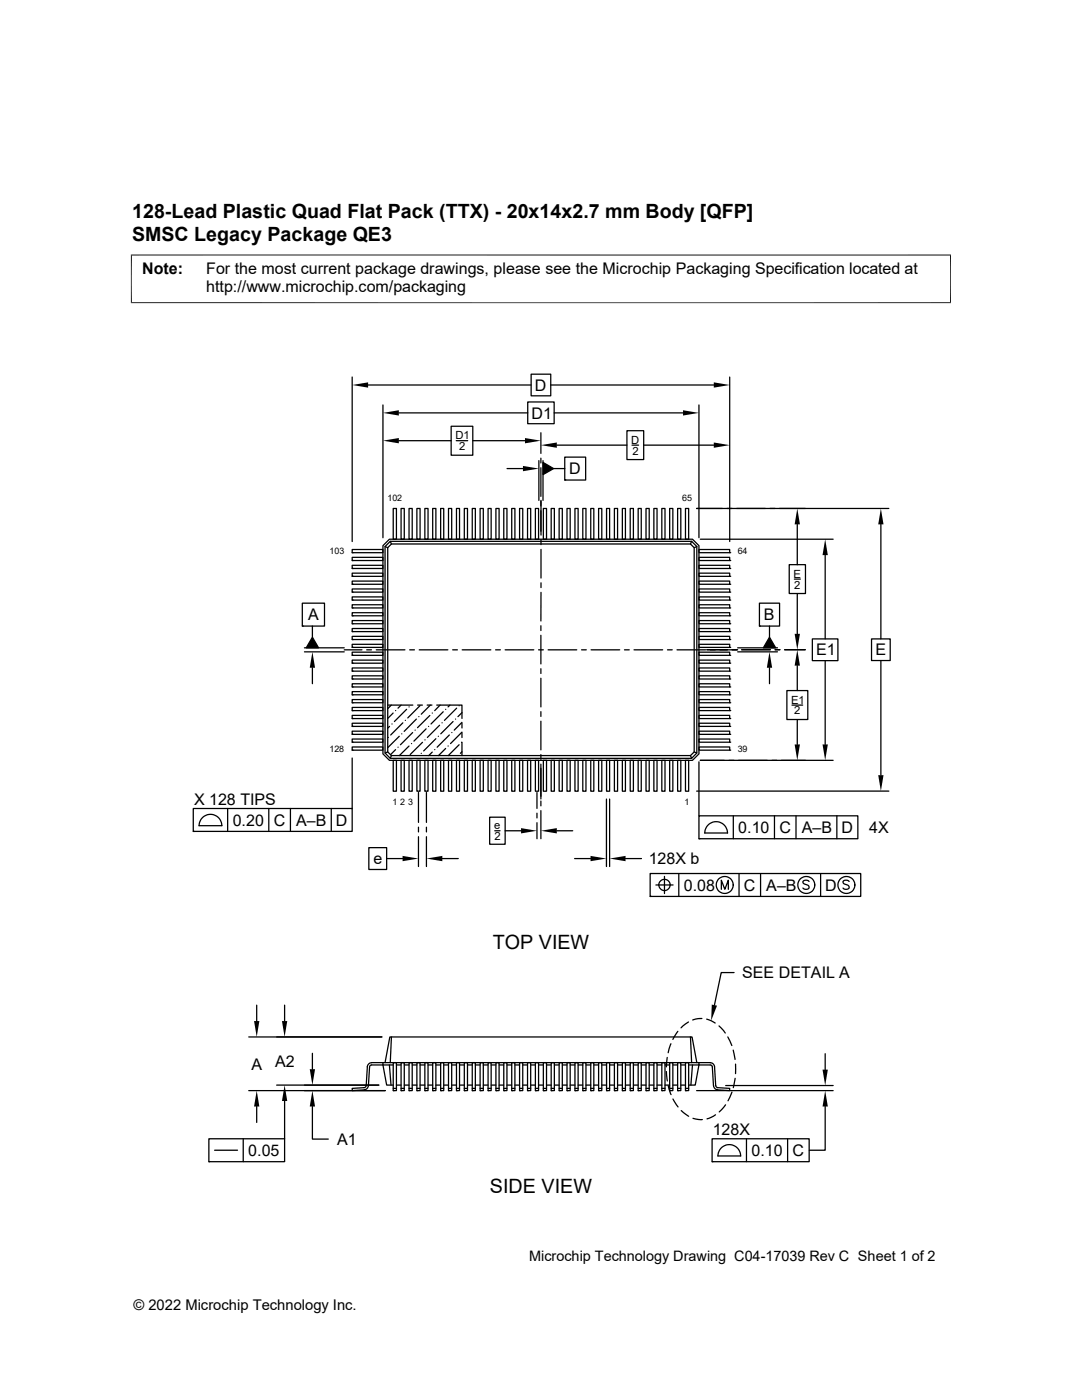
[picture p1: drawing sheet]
<svg xmlns="http://www.w3.org/2000/svg" width="216mm" height="279mm" viewBox="0 0 216 279" stroke-linecap="round" stroke-linejoin="round" font-family="sans-serif">
<g fill="none" stroke="#000" stroke-width=".25">
<path d="M70.3 75.2v32.9M73.4 76.8h32.6M106 74.7h3.9v4.3h-3.9zM109.9 76.8h32.5M145.6 75.2v32.9M76.4 80.8v26.5M79.6 87.9h10.4M79.6 82.4h25.7M90 85.1h4.3v5.7h-4.3zM91 87.9h2.3M94.3 87.9h10.5M101.2 93.5h3.2"/>
<path d="M105.3 80.2h5.3v4.4h-5.3zM107.5 91.9v8M107.9 86.4v4.1M107.9 91.4v1M107.9 93.3v5.8M107.9 99.9v6.9M108.4 92.3l2.1 1.2-2.1 1.2zM108.4 91.9v8M110.5 93.5h2.2M110.6 82.4h25.7M111.1 88.8h14M112.7 91.2h4.2v4.6h-4.2z"/>
<path d="M112.7 95.8h.1M125.1 86h3.3v5.7h-3.3zM126.1 88.8h1.3M128.4 88.8h14M139.5 80.8v26.5M70.3 119.1h6.1v.7h-6.1zM70.3 119.8h.1M70.3 117.5h6.1v.7h-6.1zM70.3 118.2h.1M70.3 116h6.1v.6h-6.1zM70.3 116.6h.1M70.3 114.4h6.1v.6h-6.1z"/>
<path d="M70.3 115h.1M70.3 112.8h6.1v.7h-6.1zM70.3 113.5h.1M70.3 111.2h6.1v.7h-6.1zM70.3 111.9h.1M70.3 109.7h6.1v.6h-6.1zM70.3 110.3h.1M76.4 108.9l1.3-1.3h60.5l1.3 1.3v41.6l-1.3 1.2h-60.5l-1.3-1.2zM76.8 109.1l.6 .2M77.4 109.3l.7-.7h59.7l.7 .7v40.8l-.7 .7h-59.7l-.7-.7zM77.9 108h60.1l1 1.1v41.2l-1 1h-60.1l-1.1-1v-41.2zM77.9 108l.2 .6"/>
<path d="M78.5 101.5h.6v6.1h-.6zM80 101.5h.7v6.1h-.7zM81.6 101.5h.7v6.1h-.7zM83.2 101.5h.6v6.1h-.6zM84.8 101.5h.6v6.1h-.6zM86.3 101.5h.7v6.1h-.7zM87.9 101.5h.6v6.1h-.6zM89.5 101.5h.6v6.1h-.6zM91.1 101.5h.6v6.1h-.6zM92.6 101.5h.7v6.1h-.7zM94.2 101.5h.6v6.1h-.6zM95.8 101.5h.6v6.1h-.6z"/>
<path d="M97.4 101.5h.6v6.1h-.6zM99 101.5h.6v6.1h-.6zM100.5 101.5h.7v6.1h-.7zM102.1 101.5h.6v6.1h-.6zM103.7 101.5h.6v6.1h-.6zM105.3 101.5h.6v6.1h-.6zM106.8 101.5h.7v6.1h-.7zM107.9 107.7v1M107.9 109.6v5.8M107.9 116.3v1M107.9 118.2v5.7M108.4 101.5h.7v6.1h-.7z"/>
<path d="M110 101.5h.6v6.1h-.6zM111.6 101.5h.6v6.1h-.6zM113.1 101.5h.7v6.1h-.7zM114.7 101.5h.7v6.1h-.7zM116.3 101.5h.6v6.1h-.6zM117.9 101.5h.6v6.1h-.6zM119.4 101.5h.7v6.1h-.7zM121 101.5h.6v6.1h-.6zM122.6 101.5h.6v6.1h-.6zM124.2 101.5h.6v6.1h-.6zM125.8 101.5h.6v6.1h-.6zM127.3 101.5h.7v6.1h-.7z"/>
<path d="M128.9 101.5h.6v6.1h-.6zM130.5 101.5h.6v6.1h-.6zM132.1 101.5h.6v6.1h-.6zM133.6 101.5h.7v6.1h-.7zM135.2 101.5h.6v6.1h-.6zM136.8 101.5h.6v6.1h-.6zM138 108l-.2 .6M139 101.5h38.4M139 109.1l-.5 .2M139.5 119.1h6.1v.7h-6.1zM139.5 117.5h6.1v.7h-6.1zM139.5 116h6.1v.6h-6.1z"/>
<path d="M139.5 114.4h6.1v.6h-6.1zM139.5 112.8h6.1v.7h-6.1zM139.5 111.2h6.1v.7h-6.1zM139.5 109.7h6.1v.6h-6.1zM139.7 107.6h26.5M145.6 119.8h.1M145.6 118.2h.1M145.6 116.6h.1M145.6 115h.1M145.6 113.5h.1M145.6 111.9h.1M145.6 110.3h.1"/>
<path d="M157.5 112.7h3.2v5.7h-3.2zM158.5 115.6h1.2M159.1 104.6v8.1M159.1 118.4v8.1M164.7 110.8v16.7M175.8 104.6v22.9M60.3 120.4h4.4v4.5h-4.4zM60.3 124.9h.1M60.7 129.3h8M60.7 130.1h8M62.3 124.9v2.3M62.3 127.2l1.3 2.1h-2.5z"/>
<path d="M62.3 133.3v3.1M68.7 129.7h3.5M70.3 139.6h6.1v.7h-6.1zM70.3 138h6.1v.7h-6.1zM70.3 138.7h.1M70.3 136.5h6.1v.6h-6.1zM70.3 137.1h.1M70.3 134.9h6.1v.6h-6.1zM70.3 135.5h.1M70.3 133.3h6.1v.6h-6.1zM70.3 133.9h.1M70.3 131.7h6.1v.7h-6.1z"/>
<path d="M70.3 132.4h.1M70.3 130.2h6.1v.6h-6.1zM70.3 130.8h.1M70.3 128.6h6.1v.6h-6.1zM70.3 129.2h.1M70.3 127h6.1v.6h-6.1zM70.3 127.6h.1M70.3 125.4h6.1v.6h-6.1zM70.3 126h.1M70.3 123.8h6.1v.7h-6.1zM70.3 124.5h.1M70.3 122.3h6.1v.6h-6.1z"/>
<path d="M70.3 122.9h.1M70.3 120.7h6.1v.6h-6.1zM70.3 121.3h.1M73.2 129.7h.9M75.1 129.7h5.7M81.7 129.7h1M83.7 129.7h5.7M90.3 129.7h1M92.2 129.7h5.7M98.9 129.7h.9M100.8 129.7h5.7M107.5 129.7h.9"/>
<path d="M107.9 124.9v.9M107.9 126.8v5.7M107.9 133.5v.9M107.9 135.4v5.7M109.4 129.7h5.7M116 129.7h1M117.9 129.7h5.8M124.6 129.7h1M126.5 129.7h5.7M133.2 129.7h.9M135.1 129.7h5.7M139.5 139.6h6.1v.7h-6.1z"/>
<path d="M139.5 138h6.1v.7h-6.1zM139.5 136.5h6.1v.6h-6.1zM139.5 134.9h6.1v.6h-6.1zM139.5 133.3h6.1v.6h-6.1zM139.5 131.7h6.1v.7h-6.1zM139.5 130.2h6.1v.6h-6.1zM139.5 128.6h6.1v.6h-6.1zM139.5 127h6.1v.6h-6.1zM139.5 125.4h6.1v.6h-6.1zM139.5 123.8h6.1v.7h-6.1zM139.5 122.3h6.1v.6h-6.1zM139.5 120.7h6.1v.6h-6.1z"/>
<path d="M141.1 129.7h4M141.8 129.7h.9M143.7 129.7h3.5M145.6 138.7h.1M145.6 137.1h.1M145.6 135.5h.1M145.6 133.9h.1M145.6 132.4h.1M145.6 130.8h.1M145.6 129.2h.1M145.6 127.6h.1M145.6 126h.1"/>
<path d="M145.6 124.5h.1M145.6 122.9h.1M145.6 121.3h.1M146.1 129.7h.9M147.2 129.3h7.9M147.2 130.1h7.9M148 129.7h5.7M151.5 120.4h4.1v4.5h-4.1zM151.5 124.9h.1M153.5 133.3v3.1M153.5 127.2l1.3 2.1h-2.5zM153.5 124.9v2.3"/>
<path d="M154.7 129.7h.9M156.6 129.7h4.1M157 137.8h4.2v5.8h-4.2zM159.1 132.8v5M162.1 127.5h5.1v4.3h-5.1zM164.7 131.8v16.8M173.9 127.5h3.7v4.3h-3.7zM175.8 131.8v22.9M70.3 149.1h6.1v.6h-6.1zM70.3 149.7h.1M70.3 147.5h6.1v.6h-6.1zM70.3 148.1h.1"/>
<path d="M70.3 145.9h6.1v.7h-6.1zM70.3 146.6h.1M70.3 144.3h6.1v.7h-6.1zM70.3 145h.1M70.3 142.8h6.1v.6h-6.1zM70.3 143.4h.1M70.3 141.2h6.1v.6h-6.1zM70.3 141.8h.1M70.3 140.3h.1M70.3 151.3v10.1M77.4 140.7h5M77.4 150.1l-.6 .2"/>
<path d="M77.5 147.2h.1M77.7 145l-.3 .3M78.1 140.7l-.7 .7M78.1 150.8l-.2 .5M78.2 144.5h.1M78.4 142.3l-1 1.1M78.5 151.7h.6v6.2h-.6zM78.9 141.8h.1M78.9 149.6l-1 1M79.4 149.1h.1M79.7 146.9l-2.3 2.3M80 140.7l-.6 .6"/>
<path d="M80 151.7h.7v6.2h-.7zM80.2 146.5h.1M80.4 144.3l-2.4 2.4M80.9 143.8h.1M81.1 141.6l-2.4 2.4M81.6 141.1h.1M81.6 148.9l-1.9 1.9M81.6 151.7h.7v6.2h-.7zM82.1 148.4h.1M82.3 146.2l-2.4 2.4M82.8 145.7h.1M83.1 143.5l-2.5 2.5"/>
<path d="M83.2 151.7h.6v6.2h-.6zM83.3 140.7h1M83.5 158.2v5.9M83.6 143h.1M83.8 140.8l-2.4 2.5M84.1 150.3h.1M84.3 148.1l-2.4 2.5M84.8 151.7h.6v6.2h-.6zM84.8 147.7h.1M85 145.5l-2.4 2.4M85.1 158.2v5.9M85.2 140.7h1"/>
<path d="M85.5 145h.1M85.8 142.8l-2.5 2.4M85.9 140.7l-1.8 1.8M86.3 142.3h.1M86.3 150.1l-.7 .7M86.3 151.7h.7v6.2h-.7zM86.7 149.6h.1M87 147.4l-2.5 2.5M87.1 140.7h5.1v2.7M87.5 146.9h.1M87.7 144.7l-2.4 2.5M87.8 140.7l-1.1 1.1"/>
<path d="M87.9 151.7h.6v6.2h-.6zM88.2 144.3h.1M88.4 142l-2.4 2.5M88.9 141.6h.1M88.9 149.4l-1.4 1.4M89.4 148.9h.1M89.5 151.7h.6v6.2h-.6zM89.7 146.7l-2.5 2.4M89.8 140.7l-.4 .4M90.1 146.2h.1M90.4 144l-2.5 2.5M90.9 143.5h.1"/>
<path d="M91.1 151.7h.6v6.2h-.6zM91.1 141.3l-2.4 2.5M91.6 140.8h.1M91.6 148.6l-2.1 2.2M92.1 148.1h.1M92.2 150l-.3 .3M92.2 146.1l-2.3 2.3M92.2 144.2l-1.6 1.5M92.2 142.2l-.8 .8M92.2 144.3v1M92.2 146.2v1M92.2 148.1v2.7"/>
<path d="M92.6 151.7h.7v6.2h-.7zM94.2 151.7h.6v6.2h-.6zM95.8 151.7h.6v6.2h-.6zM97.4 151.7h.6v6.2h-.6zM99 151.7h.6v6.2h-.6zM100.5 151.7h.7v6.2h-.7zM102.1 151.7h.6v6.2h-.6zM103.7 151.7h.6v6.2h-.6zM105.3 151.7h.6v6.2h-.6zM106.8 151.7h.7v6.2h-.7zM107.1 158.2v3.1M107.9 142v1"/>
<path d="M107.9 143.9v5.7M107.9 150.6v1M107.9 152.5v6.9M107.9 159.9v.9M108.4 151.7h.7v6.2h-.7zM110 151.7h.6v6.2h-.6zM111.6 151.7h.6v6.2h-.6zM113.1 151.7h.7v6.2h-.7zM114.7 151.7h.7v6.2h-.7zM116.3 151.7h.6v6.2h-.6zM117.9 151.7h.6v6.2h-.6zM119.4 151.7h.7v6.2h-.7z"/>
<path d="M121 159.5v13.4M121 151.7h.6v6.2h-.6zM121.6 159.5v13.4M122.6 151.7h.6v6.2h-.6zM124.2 151.7h.6v6.2h-.6zM125.8 151.7h.6v6.2h-.6zM127.3 151.7h.7v6.2h-.7zM128.9 151.7h.6v6.2h-.6zM130.5 151.7h.6v6.2h-.6zM132.1 151.7h.6v6.2h-.6zM133.6 151.7h.7v6.2h-.7zM135.2 151.7h.6v6.2h-.6z"/>
<path d="M136.8 151.7h.6v6.2h-.6zM137.8 150.8l.2 .5M138.5 150.1l.5 .2M139 157.9h38.4M139.5 152v10.8M139.5 149.1h6.1v.6h-6.1zM139.5 147.5h6.1v.6h-6.1zM139.5 145.9h6.1v.7h-6.1zM139.5 144.3h6.1v.7h-6.1zM139.5 142.8h6.1v.6h-6.1zM139.5 141.2h6.1v.6h-6.1zM145.6 149.7h.1"/>
<path d="M145.6 148.1h.1M145.6 146.6h.1M145.6 145h.1M145.6 143.4h.1M145.6 141.8h.1M145.6 140.3h.1M158 140.7h2.2M159.1 143.6v5M166.2 151.7h-26.5M38.6 161.4h31.7v4.5h-31.7zM38.6 165.9h.1M44.3 164.8a2.26 2.26 0 0 0-2.3-2.3 2.26 2.26 0 0 0-2.3 2.3h4.6"/>
<path d="M45.4 161.4v4.5M53.6 161.4v4.5M58 161.4v4.5M66.1 161.4v4.5M73.6 169.2h3.6v4.3h-3.6zM77.2 171.3h3.1M83.5 165.1v.9M83.5 167v5.9M85.1 165.1v.9M85.1 167v5.9M88.3 171.3h3.1M97.7 163.1h3.1v5.4h-3.1z"/>
<path d="M98.7 165.8h1.1M100.8 165.8h3.2M107.1 162.3v.9M107.1 164.2v3.2M107.9 161.8v5.6M111.1 165.8h3.2M114.7 171.3h3.1M124.8 171.3h3.2M129.7 174.3h42v4.6h-42zM129.7 178.9h.1M130.9 176.6h3.4M132.6 174.9v3.4"/>
<path d="M133.7 176.6a1.13 1.13 0 0 1-1.6 1 1.13 1.13 0 0 1-.3-1.9 1.13 1.13 0 0 1 1.8 .5l.1 .4M135.4 174.3v4.6M139.5 162.8h31.7v4.6h-31.7zM139.5 167.4h.1M141.4 164.5a2.27 2.27 0 0 1 2.4-.3 2.27 2.27 0 0 1 1.4 2h-4.6l.2-.9zM143.9 177.5v-1.8l.7 1.8 .7-1.8v1.8M146.3 162.8v4.6M147.5 174.3v4.6M151.8 174.3v4.6M154.5 162.8v4.6M158.8 162.8v4.6M161.4 175.9a.7 .7 0 0 0-1.2 .2l.2 .3 .7 .2a.44 .44 0 0 1 .3 .3 .44 .44 0 0 1-.1 .5 .88 .88 0 0 1-1.1-.2"/>
<path d="M163.7 174.3v4.6M167 162.8v4.6M169.4 175.9a.7 .7 0 0 0-1.2 .2l.2 .3 .8 .3 .2 .5a.83 .83 0 0 1-1.2 0M146.5 194.1h-2.6l-1.3 6.5M49.6 206.9h26.6M49.6 217.7h27.3M51.2 200.6v3.2M55.2 216.6h20.4M56.8 200.6v3.2M56.8 219.7v7.6M62.3 210.2v3.2M73 216.7l-.3 .4-2.4 .1v.5l2.4-.2"/>
<path d="M73.5 216.7l-.2 .4-.6 .4M74.1 212.1a.87 .87 0 0 0-.8 .8l-.2 3.8M74.1 212.1h67.6M76.4 212.1l.8 4.5h1.3M76.8 212.1l1-5.2h60.3l.9 5.2M77.7 212.5l.3 4.1M78.1 206.9l-.2 5.2M78.5 212.5l-4.6 .1-.2 .3-.2 3.8M78.5 212.1h.6v5.6h-.6zM78.5 217.7h.1M78.5 217.2h.6M79.1 216.6h.9"/>
<path d="M79.1 212.5h.9M80 212.1h.7v5.6h-.7zM80 217.7h.1M80 217.2h.7M80.7 216.6h.9M80.7 212.5h.9M81.6 212.1h.7v5.6h-.7zM81.6 217.7h.1M81.6 217.2h.7M82.3 216.6h.9M82.3 212.5h.9M83.2 212.1h.6v5.6h-.6z"/>
<path d="M83.2 217.7h.1M83.2 217.2h.6M83.8 216.6h1M83.8 212.5h1M84.8 212.1h.6v5.6h-.6zM84.8 217.7h.1M84.8 217.2h.6M85.4 216.6h.9M85.4 212.5h.9M86.3 212.1h.7v5.6h-.7zM86.3 217.7h.1M86.3 217.2h.7"/>
<path d="M87 216.6h.9M87 212.5h.9M87.9 212.1h.6v5.6h-.6zM87.9 217.7h.1M87.9 217.2h.6M88.5 216.6h1M88.5 212.5h1M89.5 212.1h.6v5.6h-.6zM89.5 217.7h.1M89.5 217.2h.6M90.1 216.6h1M90.1 212.5h1"/>
<path d="M91.1 212.1h.6v5.6h-.6zM91.1 217.7h.1M91.1 217.2h.6M91.7 216.6h.9M91.7 212.5h.9M92.6 212.1h.7v5.6h-.7zM92.6 217.7h.1M92.6 217.2h.7M93.3 216.6h.9M93.3 212.5h.9M94.2 212.1h.6v5.6h-.6zM94.2 217.7h.1"/>
<path d="M94.2 217.2h.6M94.8 216.6h1M94.8 212.5h1M95.8 212.1h.6v5.6h-.6zM95.8 217.7h.1M95.8 217.2h.6M96.4 216.6h1M96.4 212.5h1M97.4 212.1h.6v5.6h-.6zM97.4 217.7h.1M97.4 217.2h.6M98 216.6h1"/>
<path d="M98 212.5h1M99 212.1h.6v5.6h-.6zM99 217.7h.1M99 217.2h.6M99.6 216.6h.9M99.6 212.5h.9M100.5 212.1h.7v5.6h-.7zM100.5 217.7h.1M100.5 217.2h.7M101.2 216.6h.9M101.2 212.5h.9M102.1 212.1h.6v5.6h-.6z"/>
<path d="M102.1 217.7h.1M102.1 217.2h.6M102.7 216.6h1M102.7 212.5h1M103.7 212.1h.6v5.6h-.6zM103.7 217.7h.1M103.7 217.2h.6M104.3 216.6h1M104.3 212.5h1M105.3 212.1h.6v5.6h-.6zM105.3 217.7h.1M105.3 217.2h.6"/>
<path d="M105.9 216.6h.9M105.9 212.5h.9M106.8 212.1h.7v5.6h-.7zM106.8 217.7h.1M106.8 217.2h.7M107.5 216.6h.9M107.5 212.5h.9M108.4 212.1h.7v5.6h-.7zM108.4 217.7h.1M108.4 217.2h.7M109.1 216.6h.9M109.1 212.5h.9"/>
<path d="M110 212.1h.6v5.6h-.6zM110 217.7h.1M110 217.2h.6M110.6 216.6h1M110.6 212.5h1M111.6 212.1h.6v5.6h-.6zM111.6 217.7h.1M111.6 217.2h.6M112.2 216.6h.9M112.2 212.5h.9M113.1 212.1h.7v5.6h-.7zM113.1 217.7h.1"/>
<path d="M113.1 217.2h.7M113.8 216.6h.9M113.8 212.5h.9M114.7 212.1h.7v5.6h-.7zM114.7 217.7h.1M114.7 217.2h.7M115.4 216.6h.9M115.4 212.5h.9M116.3 212.1h.6v5.6h-.6zM116.3 217.7h.1M116.3 217.2h.6M116.9 216.6h1"/>
<path d="M116.9 212.5h1M117.9 212.1h.6v5.6h-.6zM117.9 217.7h.1M117.9 217.2h.6M118.5 216.6h.9M118.5 212.5h.9M119.4 212.1h.7v5.6h-.7zM119.4 217.7h.1M119.4 217.2h.7M120.1 216.6h.9M120.1 212.5h.9M121 212.1h.6v5.6h-.6z"/>
<path d="M121 217.7h.1M121 217.2h.6M121.6 216.6h1M121.6 212.5h1M122.6 212.1h.6v5.6h-.6zM122.6 217.7h.1M122.6 217.2h.6M123.2 216.6h1M123.2 212.5h1M124.2 212.1h.6v5.6h-.6zM124.2 217.7h.1M124.2 217.2h.6"/>
<path d="M124.8 216.6h1M124.8 212.5h1M125.8 212.1h.6v5.6h-.6zM125.8 217.7h.1M125.8 217.2h.6M126.4 216.6h.9M126.4 212.5h.9M127.3 212.1h.7v5.6h-.7zM127.3 217.7h.1M127.3 217.2h.7M128 216.6h.9M128 212.5h.9"/>
<path d="M128.9 212.1h.6v5.6h-.6zM128.9 217.7h.1M128.9 217.2h.6M129.5 216.6h1M129.5 212.5h1M130.5 212.1h.6v5.6h-.6zM130.5 217.7h.1M130.5 217.2h.6M131.1 216.6h1M131.1 212.5h1M132.1 212.1h.6v5.6h-.6zM132.1 217.7h.1"/>
<path d="M132.1 217.2h.6M132.7 216.6h.9M132.7 212.5h.9M133 213.8l.2 1.9M133.1 211l-.1 1.9M133.3 216.7l.6 1.8M133.6 212.1h.7v5.6h-.7zM133.6 217.7h.1M133.6 217.2h.7M133.9 208.3l-.6 1.8M134.3 216.6h.9M134.3 212.5h.9"/>
<path d="M134.3 219.3l1 1.6M135.2 212.1h.6v5.6h-.6zM135.2 217.7h.1M135.2 217.2h.6M135.3 205.8l-1 1.6M135.8 216.6h1M135.8 212.5h1M136.8 212.1h.6v5.6h-.6zM136.8 217.7h.1M136.8 217.2h.6M137.4 204l-1.5 1.1M137.8 206.9l.2 5.2"/>
<path d="M138.2 212.5l-.3 4.1M139 217.7h27.2M139.5 212.1l-.8 4.5h-1.3M140.1 203.3l-1.9 .3M141 203.4l1.7 .8M141.7 212.1a.87 .87 0 0 1 .9 .8l.3 4 .3 .2 2.4 .1v.5l-2.6-.2-.5-.4-.1-.4-.3-3.8-.2-.3-4.5-.1M143.5 204.7l1.2 1.5M144.8 216.6h21.4M145.2 206.9l.8 1.8M146 218l-.7 1.7M146.3 209.6l.4 1.8M146.7 215.2l-.4 1.9"/>
<path d="M146.8 212.4v1.9M164.7 210.3v3.2M41.7 227.3h15.1v4.5h-15.1zM41.7 231.8h.1M42.8 229.6h4.6M48.5 227.3v4.5M51.2 220.8v3.2M62.3 220.8v6.5h3.2M135.9 221.6l1.5 1.2M138.3 223.2l1.8 .2M142.1 227.3h19.4v4.5h-19.4zM142.1 231.8h.1"/>
<path d="M142.8 222.5l-1.7 .8M143.2 230.7h4.6a2.26 2.26 0 0 0-2.3-2.3 2.26 2.26 0 0 0-2.2 2.3M144.8 220.5l-1.3 1.4M148.9 227.3v4.5M157.2 227.3v4.5M164.7 220.8v8.8h-3.2"/>
<circle cx="144.6" cy="176.6" r="1.69"/>
<circle cx="160.9" cy="176.6" r="1.69"/>
<circle cx="168.9" cy="176.6" r="1.69"/>
</g>
<path d="M26.1 50.9h163.7M26.2 50.8v9.7M189.7 50.8v9.7M26.1 60.4h163.7" fill="none" stroke="#000" stroke-width=".2"/>
<g fill="#000">
<path d="M70.3 76.8l3.1-.5v1.1zM142.4 76.3l3.2 .5-3.2 .6zM76.4 82.4l3.2-.5v1zM76.4 87.9l3.2-.5v1.1zM104.4 93l3.1 .5-3.1 .5zM104.8 87.4l3.1 .5-3.1 .6zM108.4 92.3l2.1 1.2-2.1 1.2zM107.9 88.8l3.2-.5v1.1zM136.3 81.9l3.2 .5-3.2 .5zM142.4 88.3l3.2 .5-3.2 .6zM159.1 101.5l.5 3.1h-1zM164.7 107.6l.5 3.2h-1.1z"/>
<path d="M175.8 101.5l.5 3.1h-1.1zM62.3 130.1l.6 3.2h-1.1zM62.3 127.2l1.3 2.1h-2.5zM153.5 130.1l.6 3.2h-1.1zM153.5 127.2l1.3 2.1h-2.5zM158.6 126.5h1l-.5 3.2zM159.1 129.7l.5 3.1h-1zM158.6 148.6h1l-.5 3.1zM164.1 148.6h1.1l-.5 3.1zM175.2 154.7h1.1l-.5 3.2zM80.3 170.8l3.2 .5-3.2 .6zM85.1 171.3l3.2-.5v1.1z"/>
<path d="M104 165.3l3.1 .5-3.1 .5zM107.9 165.8l3.2-.5v1zM117.8 170.8l3.2 .5-3.2 .6zM121.6 171.3l3.2-.5v1.1zM50.7 203.8h1.1l-.6 3.1zM56.8 216.6l.5 3.1h-1zM56.3 203.8h1l-.5 3.1zM61.8 213.4h1.1l-.6 3.2zM142 200.5l1.1 .2-1.2 3zM164.1 213.5h1.1l-.5 3.1zM51.2 217.7l.6 3.1h-1.1zM62.3 217.7l.6 3.1h-1.1z"/>
<path d="M164.7 217.7l.5 3.1h-1.1z"/>
</g>
<g font-size="3.9">
<text x="26.4" y="43.5">128-Lead Plastic Quad Flat Pack (TTX) - 20x14x2.7 mm Body [QFP]</text>
<text x="26.4" y="48.1">SMSC Legacy Package QE3</text>
<text x="98.3" y="189.4">TOP VIEW</text>
<text x="97.8" y="238.1">SIDE VIEW</text>
</g>
<g font-size="3.2">
<text x="28.4" y="54.7">Note:</text>
<text x="41.1" y="58.3">http://www.microchip.com/packaging</text>
<text x="41.1" y="54.7">For the most current package drawings, please see the Microchip Packaging Specification located at</text>
<text x="106.7" y="78">D</text>
<text x="106.1" y="83.5">D1</text>
<text x="113.6" y="94.7">D</text>
<text x="61.5" y="123.8">A</text>
<text x="152.4" y="123.8">B</text>
<text x="162.9" y="130.8">E1</text>
<text x="174.7" y="130.8">E</text>
<text x="38.7" y="160.6">X 128 TIPS</text>
<text x="46.4" y="164.8">0.20</text>
<text x="54.6" y="164.8">C</text>
<text x="59.1" y="164.8">A–B</text>
<text x="67" y="164.8">D</text>
<text x="147.3" y="166.2">0.10</text>
<text x="155.5" y="166.2">C</text>
<text x="160" y="166.2">A–B</text>
<text x="167.9" y="166.2">D</text>
<text x="173.5" y="166.2">4X</text>
<text x="74.5" y="172.5">e</text>
<text x="129.4" y="172.5">128X b</text>
<text x="136.5" y="177.8">0.08</text>
<text x="148.4" y="177.8">C</text>
<text x="152.9" y="177.8">A–B</text>
<text x="164.6" y="177.8">D</text>
<text x="148.1" y="195.2">SEE DETAIL A</text>
<text x="50.2" y="213.4">A</text>
<text x="54.9" y="212.9">A2</text>
<text x="142.2" y="226.5">128X</text>
<text x="49.6" y="230.7">0.05</text>
<text x="67.3" y="228.5">A1</text>
<text x="149.9" y="230.7">0.10</text>
<text x="158.1" y="230.7">C</text>
</g>
<g font-size="2.9">
<text x="105.6" y="251.7">Microchip Technology Drawing C04-17039 Rev C Sheet 1 of 2</text>
<text x="26.6" y="261.3">© 2022 Microchip Technology Inc.</text>
</g>
<g font-size="2.2">
<text x="90.9" y="87.7">D1</text>
<text x="91.6" y="89.8">2</text>
<text x="125.9" y="88.6">D</text>
<text x="126.2" y="90.7">2</text>
<text x="158.3" y="115.3">E</text>
<text x="158.5" y="117.5">2</text>
<text x="157.8" y="140.4">E1</text>
<text x="158.5" y="142.6">2</text>
<text x="98.6" y="165.5">e</text>
<text x="98.7" y="167.7">2</text>
</g>
<g font-size="1.8">
<text x="77.3" y="99.9">102</text>
<text x="136.1" y="99.9">65</text>
<text x="65.7" y="110.6">103</text>
<text x="147.2" y="110.6">64</text>
<text x="65.7" y="150">128</text>
<text x="147.2" y="150">39</text>
<text x="78.3" y="160.7">1 2 3</text>
<text x="136.6" y="160.7">1</text>
</g>
</svg>
